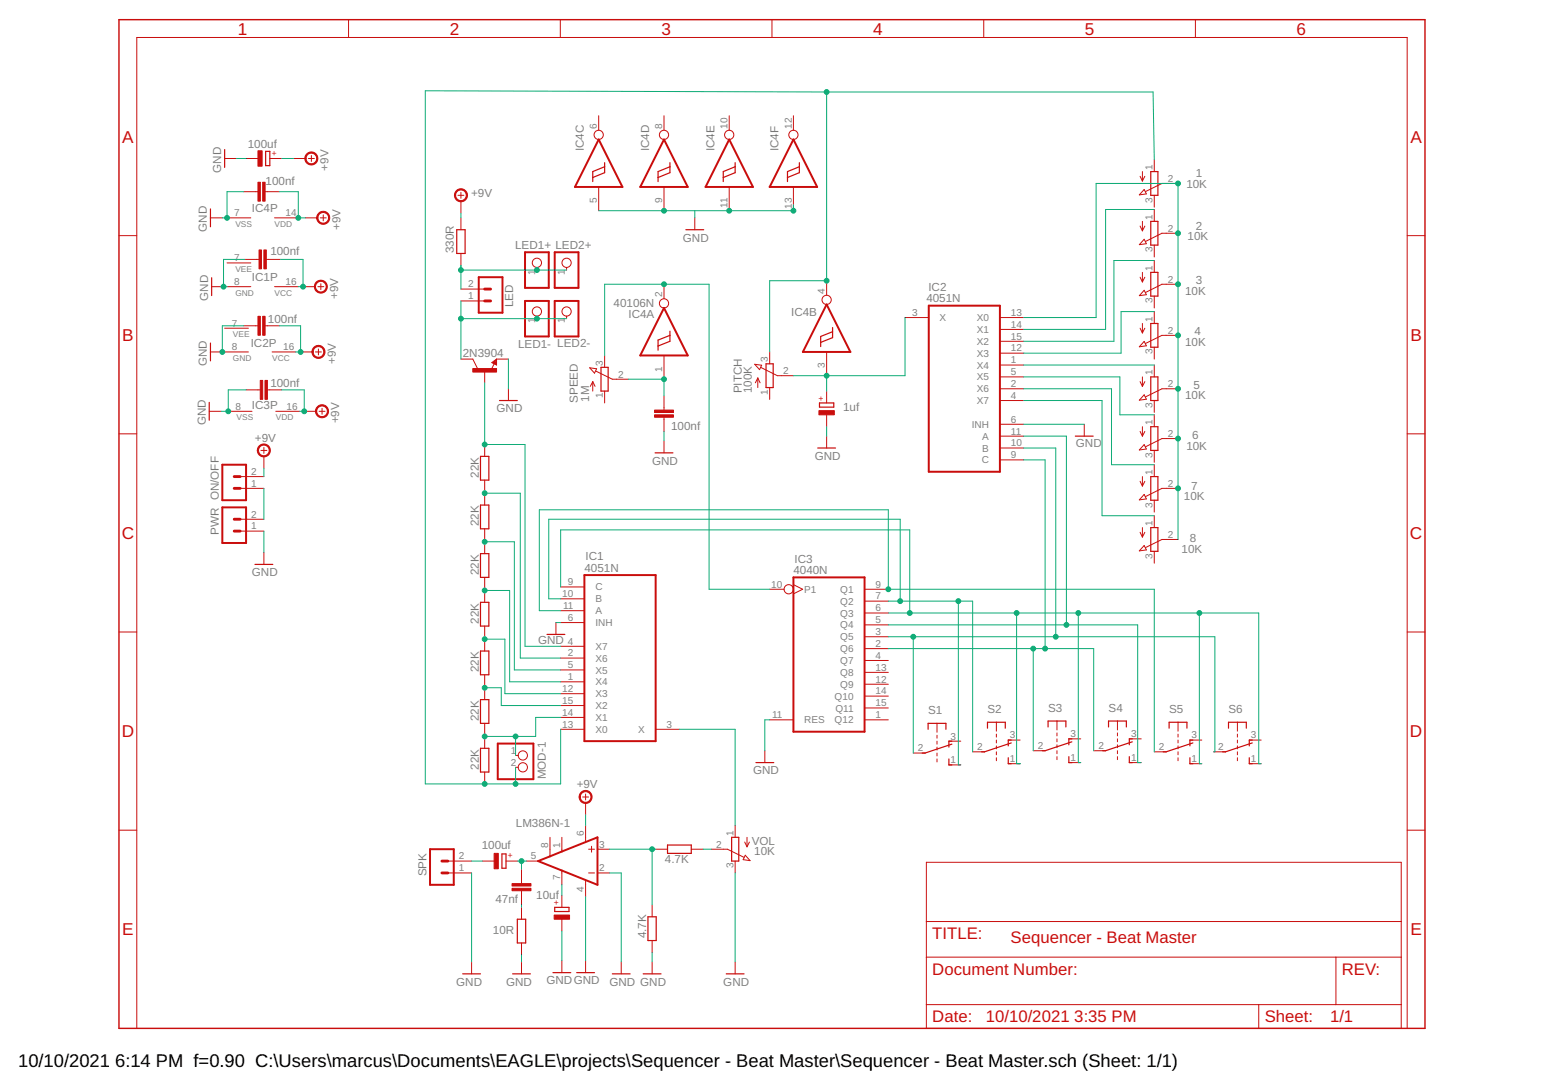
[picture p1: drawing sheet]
<svg xmlns="http://www.w3.org/2000/svg" width="297mm" height="210mm" viewBox="0 0 297 210" stroke-linecap="round" stroke-linejoin="round" font-family="sans-serif">
<g fill="none" stroke="#c90d0c" stroke-width=".38">
<path d="M115.3 26.9l4.5 9.1h-9.1zM127.8 26.9l4.6 9.1h-9.1zM140.4 26.9l4.5 9.1h-9.1zM152.7 26.9l4.6 9.1h-9.1zM92.2 53.4h4.5v6.8h-4.5zM101.1 48.6h4.5v6.8h-4.5zM101.1 58h4.5v6.8h-4.5zM106.8 58h4.6v6.8h-4.6zM106.8 48.6h4.6v6.8h-4.6zM127.8 59.3l4.6 9.2h-9.1zM159.1 58.6l4.6 9.2h-9.1zM178.8 58.9h13.7v31.9h-13.7z"/>
<path d="M42.8 97.7h4.6v6.9h-4.6zM42.8 89.5h4.6v6.8h-4.6zM112.5 110.7h13.7v32h-13.7zM152.7 111.2h13.7v29.7h-13.7zM95.8 143.2h6.9v6.9h-6.9zM82.8 163.5h4.6v6.9h-4.6zM103.6 165.8l11.4-4.6v9.2z"/>
</g>
<g fill="none" stroke="#c90d0c" stroke-width=".19">
<path d="M67.1 3.8v3.4M107.9 3.8v3.4M148.6 3.8v3.4M189.4 3.8v3.4M230.1 3.8v3.4M43.2 30.5h2.3M46.9 36.9h2.8M47.4 30.5h2.3M51 36.9h2.8M51.9 30.5h2.3M56.5 30.5h2.3M59.4 30.5h1.1"/>
<path d="M59.9 30v1.1M88.2 37.6h1.1M88.7 37v1.2M88.7 38.8v2.2M115.3 22.3v2.8M115.3 36v4.6M127.8 22.3v2.8M127.8 36v4.6M140.4 22.3v2.8M140.4 36v4.6M152.7 22.3v2.8M152.7 36v4.6"/>
<path d="M219.5 34l.4 .9M219.9 33v1.9M220.3 36.5l.4 .8-1.4 .2zM220.4 34l-.5 .9M222.2 30.8v2.2M222.2 37.6v2.3M226.8 35.3h-3.1l-3.2 1.6M22.9 45.4h3.4M40.5 42h2.3M40.7 55.2h2.3M43.7 42h4.6M43.7 50.6h4.6"/>
<path d="M43.7 55.2h4.6M47.1 50h2.8M51.2 50h2.8M52.9 42h4.5M52.9 55.2h4.5M58.3 55.2h2.3M58.8 42h2.3M61.2 55.2h1.1M61.7 42h1.1M61.8 54.6v1.2M62.2 41.4v1.1M88.7 58h4.6"/>
<path d="M88.7 55.7h4.6M88.7 42v2.2M88.7 48.8v2.3M103.4 51.5v.5M109.1 51.5v.5M127.8 54.7v2.8M133.8 42v2.2M159.1 54.1v2.8M219.5 43.5l.4 .9M219.5 53.4l.4 .9M219.9 42.6v1.8M219.9 52.5v1.8"/>
<path d="M220.3 46.1l.4 .8-1.4 .2zM220.3 55.9l.4 .8-1.4 .2zM220.4 43.5l-.5 .9M220.4 53.4l-.5 .9M222.2 40.3v2.3M222.2 47.2v2.3M222.2 50.2v2.3M222.2 57v2.3M226.8 44.9h-3.1l-3.2 1.6M226.8 54.7h-3.1l-3.2 1.6M270.9 45.4h3.4M40.3 79.2h2.3"/>
<path d="M40.5 67.8h2.3M43.2 63.2h4.6M43.2 67.8h4.6M43.9 79.2h4.6M46.9 62.7h2.8M47.4 75.1h2.7M51 62.7h2.8M51.5 75.1h2.7M52.4 67.8h4.6M53.1 79.2h4.6M57.9 67.8h2.3M58.6 79.2h2.3"/>
<path d="M60.7 67.8h1.2M61.3 67.2v1.1M61.4 79.2h1.2M62 78.6v1.2M88.7 69.2h2.3l.9 1.8M93.3 71.4v2.3M94.7 69.8l.9-.6v1.1zM95.1 70l-.5 1.1M95.6 69.2h2.3M97.9 74.9v2.2M103.4 60.9v.5M109.1 60.9v.5"/>
<path d="M113.5 70.8l1.4 .2-.5 .9zM114.1 73.5v1.8M114.1 73.5l-.5 .9M114.1 73.5l.5 .9M114.7 71.5l3.2 1.5h3.1M116.4 68.5v2.2M116.4 75.3v2.3M127.8 68.5v4.5M127.8 76.2v2.8M145.3 70.1l1.3 .2-.4 .9zM145.9 72.8v1.8M145.9 72.8l-.5 .9"/>
<path d="M145.9 72.8l.4 .9M146.5 70.8l3.1 1.5h3.1M148.2 67.8v2.3M148.2 74.6v2.3M159.1 67.8v4.5M159.1 75.3v2.3M159.1 79.9v2.3M174.2 61.2h4.6M192.5 70.3h4.6M192.5 74.9h4.6M192.5 61.2h4.6M192.5 77.1h4.6"/>
<path d="M192.5 72.6h4.6M192.5 68h4.6M192.5 63.4h4.6M192.5 65.7h4.6M219.5 63.2l.4 .9M219.5 73.5l.4 .9M219.9 62.3v1.8M219.9 72.6v1.8M220.3 65.7l.4 .9-1.4 .2zM220.3 76l.4 .9-1.4 .2zM220.4 63.2l-.5 .9M220.4 73.5l-.5 .9"/>
<path d="M222.2 60v2.3M222.2 66.9v2.3M222.2 70.3v2.3M222.2 77.1v2.3M222.2 79.9v2.3M226.8 74.9h-3.1l-3.2 1.5M226.8 64.6h-3.1l-3.2 1.5M22.9 83.5h3.4M46.2 94h4.6M46.2 100h4.6M46.2 91.8h4.6M50.2 86.7h1.2"/>
<path d="M50.8 86.2v1.1M50.8 87.9v2.3M93.3 85.6v2.3M93.3 92.5v2.2M93.3 95v2.3M127.8 80.3v2.8M127.8 84.9v2.3M159.1 84v2.3M192.5 81.7h4.6M192.5 88.6h4.6M192.5 86.3h4.6M192.5 84h4.6"/>
<path d="M208.7 81.7v2.3M219.5 83.1l.4 .9M219.5 92.7l.4 .9M219.9 82.2v1.8M219.9 91.8v1.8M220.3 85.6l.4 .9-1.4 .2zM220.3 95.2l.4 .9-1.4 .2zM220.4 83.1l-.5 .9M220.4 92.7l-.5 .9M222.2 86.7v2.3M222.2 89.5v2.3M222.2 96.3v2.3"/>
<path d="M222.2 99.3v2.3M226.8 84.5h-3.1l-3.2 1.5M226.8 94h-3.1l-3.2 1.6M270.9 83.5h3.4M46.2 102.3h4.6M50.8 106.4v2.3M93.3 101.8v2.3M93.3 104.3v2.3M93.3 111.2v2.3M93.3 113.7v2.3M107 119.9v2.3M107.9 119.9h4.6"/>
<path d="M107.9 113h4.6M107.9 115.3h4.6M107.9 117.6h4.6M148.2 113.5h2.7M152.7 112.6l1.8 .9-1.8 .9M166.4 118h4.6M166.4 115.8h4.6M166.4 113.5h4.6M219.5 102.5l.4 .9M219.9 101.6v1.8M220.3 105.1l.4 .8-1.4 .2zM220.4 102.5l-.5 .9"/>
<path d="M222.2 106.2v2.3M226.8 103.9h-3.1l-3.2 1.6M22.9 121.7h3.4M93.3 120.6v2.3M93.3 123.1v2.3M93.3 129.9v2.3M93.3 132.4v2.3M93.3 139.3v2.3M107.9 131.3h4.6M107.9 126.7h4.6M107.9 124.5h4.6M107.9 129h4.6"/>
<path d="M107.9 133.6h4.6M107.9 138.2h4.6M107.9 135.9h4.6M148.2 138.6h4.5M166.4 138.6h4.6M166.4 124.9h4.6M166.4 122.6h4.6M166.4 127.2h4.6M166.4 120.3h4.6M166.4 131.8h4.6M166.4 129.5h4.6M166.4 134h4.6"/>
<path d="M166.4 136.3h4.6M180.4 139.3v1.7M191.8 139.1v1.7M203.5 138.9v1.7M215.1 138.9v1.7M226.8 139.1v1.7M238.2 139.1v1.7M270.9 121.7h3.4M22.9 159.9h3.4M93.3 141.8v2.3M93.3 148.7v2.3M99.3 145.5h.5"/>
<path d="M99.3 147.8h.5M107.9 140.4h4.6M112.2 153.5h1.1M112.7 152.9v1.2M112.7 154.6v2.3M112.7 159v3.1M126.2 140.4h4.6M141.5 159v2.2M147.2 144.6v2.3M175.8 145h2.3M180.4 141.6v.6M180.4 142.7v.6"/>
<path d="M180.4 143.9v.5M180.4 145v.6M180.4 146.2v.5M182.7 147.3h2.3M182.7 142.7h2.3M187.2 144.8h2.3M191.8 141.4v.5M191.8 142.5v.6M191.8 143.6v.6M191.8 144.8v.6M191.8 145.9v.6M194.1 147.1h2.3"/>
<path d="M194.1 142.5h2.3M198.9 144.6h2.3M203.5 141.1v.6M203.5 142.3v.6M203.5 143.4v.6M203.5 144.6v.5M203.5 145.7v.6M205.8 146.9h2.2M205.8 142.3h2.2M210.5 144.6h2.3M215.1 141.1v.6M215.1 142.3v.6"/>
<path d="M215.1 143.4v.6M215.1 144.6v.5M215.1 145.7v.6M217.4 146.9h2.3M217.4 142.3h2.3M222.2 144.8h2.3M226.8 141.4v.5M226.8 142.5v.6M226.8 143.6v.6M226.8 144.8v.6M226.8 145.9v.6M229.1 147.1h2.3"/>
<path d="M229.1 142.5h2.3M233.6 144.8h2.3M238.2 141.4v.5M238.2 142.5v.6M238.2 143.6v.6M238.2 144.8v.6M238.2 145.9v.6M240.5 147.1h2.3M240.5 142.5h2.3M270.9 159.9h3.4M86.2 168.1h4.6M86.2 165.8h4.6"/>
<path d="M92.9 165.8h2.2M97.4 165.8h2.3M100.4 167.4v2.8M100.4 171.5v2.8M100.4 174.7v2.3M101.3 165.8h2.3M105.9 161.2v3.7M108.2 161.2v2.8M108.2 167.6v2.8M108.2 172.4v2.3M108.2 177v2.3M112.7 169.5v3.2"/>
<path d="M113.3 163.5h1.1M113.3 168.1h1.1M113.9 163v1.1M115 163.5h2.3M115 168.1h2.3M125.5 174.3v2.3M126.2 163.5h2.3M133.1 163.5h2.3M137 163.5h3l3.2 1.6M141.5 165.8v2.3M143.4 162.2l.4 .9M143.5 164.7l.9 1-1.3-.2z"/>
<path d="M143.8 161.2v1.9M144.3 162.2l-.5 .9M178.3 166.1h91.4v31.9h-91.4zM178.3 177.5h91.4M26.3 198v-190.8h244.6v190.8M90.8 185.3v2.2M100.4 181.6v2.3M100.4 185.3v2.2M108.2 185v2.3M112.7 185v2.3M119.6 185.3v2.2M125.5 181.1v2.3"/>
<path d="M125.5 185.3v2.2M141.5 185.3v2.2M178.3 184.3h91.4M178.3 193.5h91.4M242.3 193.5v4.5M257.2 184.3v9.2"/>
<circle cx="115.3" cy="26" r=".89"/>
<circle cx="127.8" cy="26" r=".89"/>
<circle cx="140.4" cy="26" r=".89"/>
<circle cx="152.7" cy="26" r=".89"/>
<circle cx="103.4" cy="50.6" r=".89"/>
<circle cx="103.4" cy="60" r=".89"/>
<circle cx="109.1" cy="50.6" r=".89"/>
<circle cx="109.1" cy="60" r=".89"/>
<circle cx="127.8" cy="58.4" r=".89"/>
<circle cx="159.1" cy="57.7" r=".89"/>
<circle cx="151.8" cy="113.5" r=".89"/>
<circle cx="100.6" cy="147.8" r=".89"/>
<circle cx="100.6" cy="145.5" r=".89"/>
</g>
<g fill="none" stroke="#c90d0c" stroke-width=".23">
<path d="M43.2 28.8v3.4M51.1 29.1h.8v2.8h-.8zM116.4 32.1l-2.3 .9v2M116.4 31.3v2l-2.3 .9M129 31.3v2l-2.3 .9M129 32.1l-2.3 .9v2M141.5 32.1l-2.3 .9v2M141.5 31.3v2l-2.3 .9M153.9 32.1l-2.3 .9v2M153.9 31.3v2l-2.3 .9M221.5 33h1.4v4.6h-1.4zM40.5 40.2v3.5"/>
<path d="M40.7 53.5v3.4M87.9 44.2h1.6v4.6h-1.6zM132 44.2h3.5M221.5 42.6h1.4v4.6h-1.4zM221.5 52.5h1.4v4.5h-1.4zM40.3 77.5v3.4M40.5 66.1v3.4M95.1 69.8l.3-.1v.4l-.5-.3 .6-.4v.7M96.2 77.1h3.4M115.7 70.7h1.4v4.6h-1.4zM129 64.6l-2.3 .9v1.9M129 63.8v1.9l-2.3 .9"/>
<path d="M147.5 70.1h1.3v4.5h-1.3zM157.8 77.6h2.7v.8h-2.7zM160.3 63.9l-2.3 .9v1.9M160.3 63.1v1.9l-2.3 .9M221.5 62.3h1.4v4.6h-1.4zM221.5 72.6h1.4v4.5h-1.4zM92.5 87.9h1.6v4.6h-1.6zM92.5 97.3h1.6v4.5h-1.6zM126.1 87.2h3.4M157.4 86.3h3.4M207 84h3.4M221.5 82.2h1.4v4.5h-1.4z"/>
<path d="M221.5 91.8h1.4v4.5h-1.4zM49.1 108.7h3.4M92.5 106.6h1.6v4.6h-1.6zM92.5 116h1.6v4.6h-1.6zM221.5 101.6h1.4v4.6h-1.4zM92.5 125.4h1.6v4.5h-1.6zM92.5 134.7h1.6v4.6h-1.6zM105.3 122.2h3.4M201.8 140v-1.1h3.4v1.1M213.4 140v-1.1h3.4v1.1M92.5 144.1h1.6v4.6h-1.6zM145.5 146.9h3.4"/>
<path d="M178.7 140.4v-1.1h3.4v1.1M182.7 146.2v1.1h.5M183.2 143.3l-5.1 1.7h-.6M183.2 142.7h-.5v1.2M190.1 140.2v-1.1h3.4v1.1M194.1 145.9v1.2h.6M194.7 143.1l-5.2 1.7h-.5M194.7 142.5h-.6v1.1M205.8 145.7v1.2h.5M206.3 142.9l-5.1 1.7h-.6M206.3 142.3h-.5v1.1M217.4 145.7v1.2h.6"/>
<path d="M218 142.9l-5.2 1.7h-.5M218 142.3h-.6v1.1M225.1 140.2v-1.1h3.4v1.1M229.1 145.9v1.2h.5M229.6 143.1l-5.1 1.7h-.6M229.6 142.5h-.5v1.1M236.5 140.2v-1.1h3.4v1.1M240.5 145.9v1.2h.6M241.1 143.1l-5.2 1.7h-.5M241.1 142.5h-.6v1.1M96.6 164.4h.8v2.8h-.8zM99.6 177h1.6v4.6h-1.6z"/>
<path d="M106.8 174.7h2.7v.8h-2.7zM124.7 176.6h1.6v4.5h-1.6zM128.5 162.7h4.6v1.6h-4.6zM140.8 161.2h1.4v4.6h-1.4zM89.1 187.5h3.4M98.7 187.5h3.4M106.4 187.3h3.5M111 187.3h3.4M117.9 187.5h3.4M123.8 187.5h3.5M139.8 187.5h3.4"/>
</g>
<g fill="#c90d0c" stroke="#c90d0c" stroke-width=".19">
<path d="M126 79.9h3.6v.4h-3.6z"/>
<path d="M126 79h3.6v.4h-3.6z"/>
<path d="M91 71h4.6v.6h-4.6z"/>
<path d="M50.6 35.1h.4v3.6h-.4z"/>
<path d="M49.7 35.1h.4v3.6h-.4z"/>
<path d="M50.8 48.1h.5v3.7h-.5z"/>
<path d="M49.9 48.1h.4v3.7h-.4z"/>
<path d="M50.6 60.9h.4v3.7h-.4z"/>
<path d="M49.7 60.9h.4v3.7h-.4z"/>
<path d="M51 73.3h.5v3.6h-.5z"/>
<path d="M50.1 73.3h.5v3.6h-.5z"/>
<path d="M106.7 176.2h2.9v.8h-2.9z"/>
<path d="M95.1 164.3h.8v3h-.8z"/>
<path d="M98.6 171.1h3.6v.4h-3.6z"/>
<path d="M98.6 170.2h3.6v.4h-3.6z"/>
<path d="M49.7 29h.8v3h-.8z"/>
<path d="M157.6 79.1h3v.8h-3z"/>
</g>
<g fill="#c90d0c" stroke="#c90d0c" stroke-width=".19">
<path d="M61.3 41.1a1.26 1.26 0 0 1 2 .3 1.26 1.26 0 0 1-.8 1.8 1.26 1.26 0 0 1-1.5-1.2h.2a1.03 1.03 0 0 1 1.4-1 1.03 1.03 0 0 1 .3 1.7 1.03 1.03 0 0 1-1.7-.5v-.2h-.2z" fill-rule="evenodd"/>
<path d="M60.9 54.3a1.25 1.25 0 0 1 1.9 .3 1.25 1.25 0 0 1-.7 1.8 1.25 1.25 0 0 1-1.6-1.2h.2a1.03 1.03 0 0 1 1.5-1 1.03 1.03 0 0 1 .2 1.8 1.03 1.03 0 0 1-1.6-.5l-.1-.3h-.2z" fill-rule="evenodd"/>
<path d="M60.4 66.9a1.26 1.26 0 0 1 2 .2 1.26 1.26 0 0 1-.8 1.9 1.26 1.26 0 0 1-1.6-1.2h.3a1.03 1.03 0 0 1 1.5-.9 1.03 1.03 0 0 1 .1 1.7 1.03 1.03 0 0 1-1.6-.6v-.2h-.3z" fill-rule="evenodd"/>
<path d="M61.1 78.3a1.26 1.26 0 0 1 2 .3 1.26 1.26 0 0 1-.8 1.8 1.26 1.26 0 0 1-1.6-1.2h.3a1.03 1.03 0 0 1 1.4-1 1.03 1.03 0 0 1 .3 1.7 1.03 1.03 0 0 1-1.7-.4v-.3h-.3z" fill-rule="evenodd"/>
<path d="M49.9 85.9a1.26 1.26 0 0 1 2 .2 1.26 1.26 0 0 1-.8 1.9 1.26 1.26 0 0 1-1.6-1.3h.3a1.03 1.03 0 0 1 1.4-.9 1.03 1.03 0 0 1 .3 1.7 1.03 1.03 0 0 1-1.7-.5v-.3h-.3z" fill-rule="evenodd"/>
<path d="M87.8 36.7a1.26 1.26 0 0 1 2 .3 1.26 1.26 0 0 1-.7 1.8 1.26 1.26 0 0 1-1.6-1.2h.2a1.03 1.03 0 0 1 1.5-.9 1.03 1.03 0 0 1 .2 1.8 1.03 1.03 0 0 1-1.7-.6v-.3h-.2z" fill-rule="evenodd"/>
<path d="M111.8 152.6a1.25 1.25 0 0 1 2 .2 1.25 1.25 0 0 1-.7 1.9 1.25 1.25 0 0 1-1.6-1.2h.2a1.03 1.03 0 0 1 1.4-1 1.03 1.03 0 0 1 .3 1.7 1.03 1.03 0 0 1-1.7-.5v-.2h-.2z" fill-rule="evenodd"/>
<path d="M59.1 29.6a1.26 1.26 0 0 1 1.9 .3 1.26 1.26 0 0 1-.8 1.9 1.26 1.26 0 0 1-1.5-1.3h.2a1.03 1.03 0 0 1 1.4-1 1.03 1.03 0 0 1 .3 1.7 1.03 1.03 0 0 1-1.7-.4v-.3h-.2z" fill-rule="evenodd"/>
</g>
<path d="M93.3 55.7h1.1M93.3 58h1.1M45.1 100h1.1M45.1 91.8h1.1M45.1 94h1.1M45.1 102.3h1.1M85.1 165.8h1.1M85.1 168.1h1.1" fill="none" stroke="#c90d0c" stroke-width=".55"/>
<path d="M22.9 3.8h251.4v194.2h-251.4z" fill="none" stroke="#c90d0c" stroke-width=".28"/>
<g fill="none" stroke="#0dab76" stroke-width=".19">
<path d="M159.1 17.7l-77.2-.2v133.5h26v-10.6M159.1 17.7v36.4h-10.9v13.7M159.1 17.7h62.9l.2 13.1M45.5 30.5h1.9M46.9 36.9h-3.2v5.1h-.9M53.8 36.9h3.6v5.1h1.4M54.2 30.5h2.3M152.7 39.4v1.2h-37.4M47.1 50h-4.1v5.2h.7M54 50h4.3v5.2h-.9M88.7 41v1M88.7 51.1v4.6"/>
<path d="M88.7 58v11.2M88.7 52h20.4M133.8 40.6v1.4M222.2 40.3h-9.4v23.1h-15.7M222.2 50.2h-7.8v15.5h-17.3M46.9 62.7h-4.1v5.1h.4M47.4 75.1h-3.5v4.1h-1.3M53.8 62.7h4.1v5.1h-.9M54.2 75.1h4.4v4.1h-.9M88.7 61.4h20.4M93.3 73.7v11.9h7.8v38.9h6.8M97.9 69.2v5.7"/>
<path d="M116.4 68.5v-13.8h20.1v58.8h11.7M121 73h6.8v3.2M159.1 72.3v3M174.2 61.2v11.1h-21.5M197.1 61.2h13.9v-25.9h15.8v68.6M197.1 70.3h25.1M197.1 72.6h18.5v7.3h6.6M197.1 74.9h16.9v14.6h8.2M197.1 77.1h15.1v22.2h10M222.2 60h-6.4v8h-18.7M50.8 90.2v1.6M50.8 94v6"/>
<path d="M93.3 94.7v.3h6.9v31.7h7.7M127.8 83.1v1.8M159.1 82.2v1.8M197.1 81.7h11.6M197.1 88.6h4.1v36.3M197.1 84h8.2v36.3M197.1 86.3h6.1v36.3M50.8 102.3v4.1M93.3 104.1v.2h5.7v24.7h8.9M93.3 113.5v.2h4.8v17.6h9.8M107 119.9h.9M107.9 113v-11h67.2v16"/>
<path d="M107.9 117.6h-4.1v-19.4h67.2v15.3h51.2v31.3M107.9 115.3h-2.3v-15.3h67.7v15.8M171 115.8h16.2v29M171 118h71.3v29.1h.5M184.5 115.8v31.5h.5M195.7 118v29.1h.7M207.6 117.8v29.1h.4M230.9 118v29.1h.5M93.3 122.9v.2h3.9v10.5h10.7M93.3 132.2v.2h3.2v3.5h11.4M107.9 138.2h-4.8v3.6h-9.8v-.2M148.2 138.6h-1v6"/>
<path d="M171 124.9h39.5v19.7M171 120.3h48v26.6h.7M171 122.6h62.9v22.2h-.3M175.8 122.6v22.4M198.9 124.9v19.7M99.3 141.8v3.7M99.3 147.8v3.2M112.7 156.9v2.1M130.8 140.4h10.7v18.6M90.8 168.1v17.2M90.8 165.8h2.1M99.7 165.8h1.6"/>
<path d="M100.4 165.8v1.6M100.4 174.3v.4M108.2 170.4v2M108.2 179.3v5.7M112.7 172.7v12.3M117.3 168.1h2.3v17.2M117.3 163.5h8.9M125.5 163.5v10.8M135.4 163.5h1.6M141.5 168.1v17.2M100.4 183.9v1.4M125.5 183.4v1.9"/>
</g>
<g fill="#0dab76" stroke="#0dab76" stroke-width=".19">
<circle cx="93.3" cy="95" r=".47"/>
<circle cx="93.3" cy="104.3" r=".47"/>
<circle cx="93.3" cy="141.8" r=".47"/>
<circle cx="99.3" cy="141.8" r=".47"/>
<circle cx="93.3" cy="132.4" r=".47"/>
<circle cx="93.3" cy="123.1" r=".47"/>
<circle cx="93.3" cy="113.7" r=".47"/>
<circle cx="159.1" cy="54.1" r=".47"/>
<circle cx="93.3" cy="151" r=".47"/>
<circle cx="159.1" cy="17.7" r=".47"/>
<circle cx="99.3" cy="151" r=".47"/>
<circle cx="171" cy="113.5" r=".47"/>
<circle cx="42.8" cy="67.8" r=".47"/>
<circle cx="43" cy="55.2" r=".47"/>
<circle cx="43.7" cy="42" r=".47"/>
<circle cx="43.9" cy="79.2" r=".47"/>
<circle cx="152.7" cy="40.6" r=".47"/>
<circle cx="127.8" cy="40.6" r=".47"/>
<circle cx="140.4" cy="40.6" r=".47"/>
<circle cx="127.8" cy="73" r=".47"/>
<circle cx="159.1" cy="72.3" r=".47"/>
<circle cx="127.8" cy="54.7" r=".47"/>
<circle cx="198.9" cy="124.9" r=".47"/>
<circle cx="201.2" cy="124.9" r=".47"/>
<circle cx="226.8" cy="44.9" r=".47"/>
<circle cx="226.8" cy="54.7" r=".47"/>
<circle cx="226.8" cy="64.6" r=".47"/>
<circle cx="226.8" cy="74.9" r=".47"/>
<circle cx="226.8" cy="84.5" r=".47"/>
<circle cx="226.8" cy="94" r=".47"/>
<circle cx="226.8" cy="35.3" r=".47"/>
<circle cx="57.4" cy="42" r=".47"/>
<circle cx="58.6" cy="79.2" r=".47"/>
<circle cx="58.3" cy="55.2" r=".47"/>
<circle cx="57.9" cy="67.8" r=".47"/>
<circle cx="88.7" cy="61.4" r=".47"/>
<circle cx="103.4" cy="61.4" r=".47"/>
<circle cx="88.7" cy="52" r=".47"/>
<circle cx="103.4" cy="52" r=".47"/>
<circle cx="93.3" cy="85.6" r=".47"/>
<circle cx="125.5" cy="163.5" r=".47"/>
<circle cx="100.4" cy="165.8" r=".47"/>
<circle cx="205.3" cy="120.3" r=".47"/>
<circle cx="203.2" cy="122.6" r=".47"/>
<circle cx="175.8" cy="122.6" r=".47"/>
<circle cx="173.3" cy="115.8" r=".47"/>
<circle cx="184.5" cy="115.8" r=".47"/>
<circle cx="175.1" cy="118" r=".47"/>
<circle cx="230.9" cy="118" r=".47"/>
<circle cx="207.6" cy="118" r=".47"/>
<circle cx="195.7" cy="118" r=".47"/>
</g>
<g font-size="3.5">
<text x="3.5" y="205.4">10/10/2021</text>
<text x="22.2" y="205.4">6:14 PM f=0.90 C:\Users\marcus\Documents\EAGLE\projects\Sequencer - Beat Master\Sequencer - Beat Master.sch (Sheet: 1/1)</text>
</g>
<g font-size="3.3" fill="#c90d0c">
<text x="45.8" y="6.7">1</text>
<text x="86.6" y="6.7">2</text>
<text x="127.3" y="6.7">3</text>
<text x="168.1" y="6.7">4</text>
<text x="208.8" y="6.7">5</text>
<text x="249.6" y="6.7">6</text>
<text x="23.5" y="27.5">A</text>
<text x="271.5" y="27.5">A</text>
<text x="23.5" y="65.6">B</text>
<text x="271.5" y="65.6">B</text>
<text x="23.4" y="103.8">C</text>
<text x="271.4" y="103.8">C</text>
<text x="23.4" y="142">D</text>
<text x="271.4" y="142">D</text>
<text x="23.5" y="180.1">E</text>
<text x="271.5" y="180.1">E</text>
</g>
<g font-size="3.2" fill="#c90d0c">
<text x="179.5" y="180.9">TITLE:</text>
<text x="194.6" y="181.6">Sequencer - Beat Master</text>
<text x="179.5" y="187.8">Document Number:</text>
<text x="258.3" y="187.8">REV:</text>
<text x="179.5" y="196.9">Date:</text>
<text x="189.8" y="196.9">10/10/2021</text>
<text x="206.8" y="196.9">3:35 PM</text>
<text x="243.5" y="196.9">Sheet:</text>
<text x="256" y="196.9">1/1</text>
</g>
<g font-size="2.2" fill="#808080">
<text x="47.7" y="28.5">100uf</text>
<text x="112.4" y="29.1" transform="rotate(-90 112.4 29.1)">IC4C</text>
<text x="125" y="29.1" transform="rotate(-90 125 29.1)">IC4D</text>
<text x="137.5" y="29.1" transform="rotate(-90 137.5 29.1)">IC4E</text>
<text x="149.9" y="29.1" transform="rotate(-90 149.9 29.1)">IC4F</text>
<text x="42.6" y="33.2" transform="rotate(-90 42.6 33.2)">GND</text>
<text x="51.1" y="35.7">100nf</text>
<text x="63.3" y="32.9" transform="rotate(-90 63.3 32.9)">+9V</text>
<text x="230.2" y="34.1">1</text>
<text x="48.5" y="40.9">IC4P</text>
<text x="90.7" y="37.9">+9V</text>
<text x="228.4" y="36.2">10K</text>
<text x="39.8" y="44.7" transform="rotate(-90 39.8 44.7)">GND</text>
<text x="65.5" y="44.3" transform="rotate(-90 65.5 44.3)">+9V</text>
<text x="131.5" y="46.5">GND</text>
<text x="228.6" y="46.3">10K</text>
<text x="230.2" y="44.4">2</text>
<text x="52" y="49.2">100nf</text>
<text x="87.4" y="48.8" transform="rotate(-90 87.4 48.8)">330R</text>
<text x="99.2" y="48">LED1+ LED2+</text>
<text x="40.1" y="57.9" transform="rotate(-90 40.1 57.9)">GND</text>
<text x="48.5" y="54.2">IC1P</text>
<text x="65.1" y="57.6" transform="rotate(-90 65.1 57.6)">+9V</text>
<text x="98.8" y="59.1" transform="rotate(-90 98.8 59.1)">LED</text>
<text x="118.1" y="59.1">40106N</text>
<text x="178.3" y="58.2">4051N</text>
<text x="178.7" y="56">IC2</text>
<text x="228.2" y="56.8">10K</text>
<text x="230.2" y="54.6">3</text>
<text x="51.6" y="62.2">100nf</text>
<text x="121" y="61.3">IC4A</text>
<text x="152.3" y="60.8">IC4B</text>
<text x="230" y="64.5">4</text>
<text x="39.8" y="70.5" transform="rotate(-90 39.8 70.5)">GND</text>
<text x="48.3" y="66.7">IC2P</text>
<text x="64.6" y="70.1" transform="rotate(-90 64.6 70.1)">+9V</text>
<text x="89.1" y="68.7">2N3904</text>
<text x="99.7" y="67">LED1- LED2-</text>
<text x="228.2" y="66.6">10K</text>
<text x="52" y="74.5">100nf</text>
<text x="111.2" y="77.6" transform="rotate(-90 111.2 77.6)">SPEED</text>
<text x="113.4" y="77.4" transform="rotate(-90 113.4 77.4)">1M</text>
<text x="142.8" y="75.8" transform="rotate(-90 142.8 75.8)">PITCH</text>
<text x="144.7" y="75.8" transform="rotate(-90 144.7 75.8)">100K</text>
<text x="228.2" y="76.9">10K</text>
<text x="229.8" y="75">5</text>
<text x="39.6" y="81.9" transform="rotate(-90 39.6 81.9)">GND</text>
<text x="48.5" y="78.9">IC3P</text>
<text x="65.3" y="81.5" transform="rotate(-90 65.3 81.5)">+9V</text>
<text x="95.6" y="79.4">GND</text>
<text x="129.2" y="82.7">100nf</text>
<text x="162.3" y="79.2">1uf</text>
<text x="49.1" y="85">+9V</text>
<text x="125.5" y="89.5">GND</text>
<text x="156.8" y="88.6">GND</text>
<text x="207.1" y="86.1">GND</text>
<text x="228.4" y="86.7">10K</text>
<text x="229.5" y="84.6">6</text>
<text x="92.2" y="92" transform="rotate(-90 92.2 92)">22K</text>
<text x="229.3" y="94.4">7</text>
<text x="92.2" y="101.4" transform="rotate(-90 92.2 101.4)">22K</text>
<text x="227.9" y="96.3">10K</text>
<text x="42.1" y="103" transform="rotate(-90 42.1 103)">PWR ON/OFF</text>
<text x="112.7" y="107.9">IC1</text>
<text x="227.5" y="106.4">10K</text>
<text x="229.1" y="104.5">8</text>
<text x="48.5" y="111">GND</text>
<text x="92.2" y="110.7" transform="rotate(-90 92.2 110.7)">22K</text>
<text x="112.5" y="110.1">4051N</text>
<text x="152.7" y="110.5">4040N</text>
<text x="153" y="108.3">IC3</text>
<text x="92.2" y="120.1" transform="rotate(-90 92.2 120.1)">22K</text>
<text x="103.6" y="124">GND</text>
<text x="92.2" y="129.5" transform="rotate(-90 92.2 129.5)">22K</text>
<text x="178.7" y="137.6">S1</text>
<text x="190.1" y="137.4">S2</text>
<text x="201.8" y="137.1">S3</text>
<text x="213.4" y="137.1">S4</text>
<text x="225.1" y="137.4">S5</text>
<text x="236.5" y="137.4">S6</text>
<text x="92.2" y="138.8" transform="rotate(-90 92.2 138.8)">22K</text>
<text x="92.2" y="148.2" transform="rotate(-90 92.2 148.2)">22K</text>
<text x="145" y="149.1">GND</text>
<text x="105.1" y="150" transform="rotate(-90 105.1 150)">MOD-1</text>
<text x="111" y="151.8">+9V</text>
<text x="99.3" y="159.2">LM386N-1</text>
<text x="92.7" y="163.6">100uf</text>
<text x="128" y="166.3">4.7K</text>
<text x="144.7" y="162.7">VOL</text>
<text x="145.2" y="164.7">10K</text>
<text x="82.1" y="168.8" transform="rotate(-90 82.1 168.8)">SPK</text>
<text x="95.4" y="173.9">47nf</text>
<text x="103.2" y="173.2">10uf</text>
<text x="94.9" y="179.8">10R</text>
<text x="124.4" y="180.7" transform="rotate(-90 124.4 180.7)">4.7K</text>
<text x="87.8" y="189.8">GND</text>
<text x="97.4" y="189.8">GND</text>
<text x="105.2" y="189.6">GNDGND</text>
<text x="117.3" y="189.8">GND GND</text>
<text x="139.2" y="189.8">GND</text>
</g>
<g font-size="1.9" fill="#808080">
<text x="114.9" y="24.8" transform="rotate(-90 114.9 24.8)">6</text>
<text x="127.5" y="24.8" transform="rotate(-90 127.5 24.8)">8</text>
<text x="140.1" y="24.8" transform="rotate(-90 140.1 24.8)">10</text>
<text x="152.4" y="24.8" transform="rotate(-90 152.4 24.8)">12</text>
<text x="221.9" y="32.7" transform="rotate(-90 221.9 32.7)">1</text>
<text x="224.8" y="35">2</text>
<text x="45.1" y="41.6">7</text>
<text x="55" y="41.6">14</text>
<text x="114.9" y="39.2" transform="rotate(-90 114.9 39.2)">5</text>
<text x="127.5" y="39.2" transform="rotate(-90 127.5 39.2)">9</text>
<text x="140.1" y="40.1" transform="rotate(-90 140.1 40.1)">11</text>
<text x="152.4" y="40.3" transform="rotate(-90 152.4 40.3)">13</text>
<text x="221.9" y="39" transform="rotate(-90 221.9 39)">3</text>
<text x="221.9" y="42.3" transform="rotate(-90 221.9 42.3)">1</text>
<text x="224.8" y="44.6">2</text>
<text x="45.1" y="50.3">7</text>
<text x="103" y="52.9" transform="rotate(-90 103 52.9)">1</text>
<text x="108.8" y="52.9" transform="rotate(-90 108.8 52.9)">1</text>
<text x="221.9" y="52.1" transform="rotate(-90 221.9 52.1)">1</text>
<text x="221.9" y="48.6" transform="rotate(-90 221.9 48.6)">3</text>
<text x="45.1" y="54.9">8</text>
<text x="55" y="54.9">16</text>
<text x="90.1" y="57.6">1</text>
<text x="90.1" y="55.3">2</text>
<text x="127.5" y="57.2" transform="rotate(-90 127.5 57.2)">2</text>
<text x="158.8" y="56.5" transform="rotate(-90 158.8 56.5)">4</text>
<text x="221.9" y="58.4" transform="rotate(-90 221.9 58.4)">3</text>
<text x="224.8" y="54.4">2</text>
<text x="44.6" y="62.9">7</text>
<text x="103" y="62.3" transform="rotate(-90 103 62.3)">1</text>
<text x="108.8" y="62.3" transform="rotate(-90 108.8 62.3)">1</text>
<text x="175.6" y="60.8">3</text>
<text x="180.9" y="61.8">X</text>
<text x="188" y="61.8">X0</text>
<text x="188" y="64.1">X1</text>
<text x="194.6" y="60.8">13</text>
<text x="194.6" y="63.1">14</text>
<text x="194.6" y="65.4">15</text>
<text x="221.9" y="62" transform="rotate(-90 221.9 62)">1</text>
<text x="224.8" y="64.3">2</text>
<text x="44.6" y="67.5">8</text>
<text x="54.5" y="67.5">16</text>
<text x="116.1" y="70.4" transform="rotate(-90 116.1 70.4)">3</text>
<text x="127.5" y="71.6" transform="rotate(-90 127.5 71.6)">1</text>
<text x="147.8" y="69.7" transform="rotate(-90 147.8 69.7)">3</text>
<text x="158.8" y="71" transform="rotate(-90 158.8 71)">3</text>
<text x="188" y="71">X4</text>
<text x="188" y="68.7">X3</text>
<text x="188" y="66.4">X2</text>
<text x="194.6" y="70">1</text>
<text x="194.6" y="67.7">12</text>
<text x="221.9" y="68.3" transform="rotate(-90 221.9 68.3)">3</text>
<text x="116.1" y="76.7" transform="rotate(-90 116.1 76.7)">1</text>
<text x="119" y="72.7">2</text>
<text x="147.8" y="76" transform="rotate(-90 147.8 76)">1</text>
<text x="150.8" y="72">2</text>
<text x="188" y="75.5">X6</text>
<text x="188" y="77.8">X7</text>
<text x="188" y="73.3">X5</text>
<text x="194.6" y="74.5">2</text>
<text x="194.6" y="76.8">4</text>
<text x="194.6" y="72.3">5</text>
<text x="221.9" y="72.3" transform="rotate(-90 221.9 72.3)">1</text>
<text x="224.8" y="74.5">2</text>
<text x="45.3" y="78.9">8</text>
<text x="55.2" y="78.9">16</text>
<text x="187.1" y="82.4">INH</text>
<text x="194.6" y="81.4">6</text>
<text x="194.6" y="83.7">11</text>
<text x="221.9" y="81.8" transform="rotate(-90 221.9 81.8)">1</text>
<text x="221.9" y="78.5" transform="rotate(-90 221.9 78.5)">3</text>
<text x="189" y="89.3">C</text>
<text x="189.1" y="87">B</text>
<text x="189.1" y="84.7">A</text>
<text x="194.6" y="88.2">9</text>
<text x="194.6" y="86">10</text>
<text x="221.9" y="88.1" transform="rotate(-90 221.9 88.1)">3</text>
<text x="224.8" y="84.1">2</text>
<text x="48.3" y="93.7">1</text>
<text x="48.3" y="91.4">2</text>
<text x="221.9" y="91.4" transform="rotate(-90 221.9 91.4)">1</text>
<text x="224.8" y="93.7">2</text>
<text x="48.3" y="102">1</text>
<text x="48.3" y="99.7">2</text>
<text x="221.9" y="101.3" transform="rotate(-90 221.9 101.3)">1</text>
<text x="221.9" y="97.7" transform="rotate(-90 221.9 97.7)">3</text>
<text x="221.9" y="107.6" transform="rotate(-90 221.9 107.6)">3</text>
<text x="224.8" y="103.6">2</text>
<text x="109.3" y="112.7">9</text>
<text x="114.6" y="113.7">C</text>
<text x="148.5" y="113.2">10</text>
<text x="168.5" y="113.2">9</text>
<text x="108.2" y="115">10</text>
<text x="108.4" y="117.3">11</text>
<text x="109.3" y="119.6">6</text>
<text x="114.6" y="116">B</text>
<text x="114.6" y="118.3">A</text>
<text x="154.8" y="114.2">P1</text>
<text x="161.8" y="118.7">Q3</text>
<text x="161.8" y="116.5">Q2</text>
<text x="161.8" y="114.2">Q1</text>
<text x="168.5" y="117.7">6</text>
<text x="168.5" y="115.4">7</text>
<text x="109.3" y="124.1">4</text>
<text x="114.6" y="125.1">X7</text>
<text x="114.6" y="120.6">INH</text>
<text x="161.8" y="125.6">Q6</text>
<text x="161.8" y="123.3">Q5</text>
<text x="161.8" y="121">Q4</text>
<text x="168.5" y="124.6">2</text>
<text x="168.5" y="122.3">3</text>
<text x="168.5" y="120">5</text>
<text x="109.3" y="131">1</text>
<text x="109.3" y="126.4">2</text>
<text x="109.3" y="128.7">5</text>
<text x="114.6" y="132">X4</text>
<text x="114.6" y="127.4">X6</text>
<text x="114.6" y="129.7">X5</text>
<text x="161.8" y="127.9">Q7</text>
<text x="161.8" y="130.2">Q8</text>
<text x="168.5" y="126.9">4</text>
<text x="168.5" y="131.4">12</text>
<text x="168.5" y="129.2">13</text>
<text x="108.2" y="133.3">12</text>
<text x="108.2" y="137.8">14</text>
<text x="108.2" y="135.6">15</text>
<text x="114.6" y="134.3">X3</text>
<text x="114.6" y="136.6">X2</text>
<text x="160.7" y="134.7">Q10</text>
<text x="160.8" y="137">Q11</text>
<text x="161.8" y="132.5">Q9</text>
<text x="168.5" y="133.7">14</text>
<text x="168.5" y="136">15</text>
<text x="108.2" y="140.1">13</text>
<text x="114.6" y="141.1">X0</text>
<text x="114.6" y="138.9">X1</text>
<text x="122.8" y="141.1">X</text>
<text x="128.3" y="140.1">3</text>
<text x="148.6" y="138.3">11</text>
<text x="154.8" y="139.3">RES</text>
<text x="160.7" y="139.3">Q12</text>
<text x="168.5" y="138.3">1</text>
<text x="183" y="142.4">3</text>
<text x="194.4" y="142.2">3</text>
<text x="206.1" y="142">3</text>
<text x="217.7" y="142">3</text>
<text x="229.4" y="142.2">3</text>
<text x="240.8" y="142.2">3</text>
<text x="98.4" y="145.2">1</text>
<text x="98.4" y="147.4">2</text>
<text x="176.7" y="144.7">2</text>
<text x="183" y="147">1</text>
<text x="188.1" y="144.5">2</text>
<text x="194.4" y="146.8">1</text>
<text x="199.8" y="144.2">2</text>
<text x="206.1" y="146.5">1</text>
<text x="211.4" y="144.2">2</text>
<text x="217.7" y="146.5">1</text>
<text x="223.1" y="144.5">2</text>
<text x="229.4" y="146.8">1</text>
<text x="234.5" y="144.5">2</text>
<text x="240.8" y="146.8">1</text>
<text x="112.4" y="160.9" transform="rotate(-90 112.4 160.9)">6</text>
<text x="141.2" y="160.9" transform="rotate(-90 141.2 160.9)">1</text>
<text x="88.3" y="167.8">1</text>
<text x="88.3" y="165.5">2</text>
<text x="102.2" y="165.5">5</text>
<text x="105.6" y="163.2" transform="rotate(-90 105.6 163.2)">8</text>
<text x="107.8" y="163.2" transform="rotate(-90 107.8 163.2)">1</text>
<text x="115.3" y="167.8">2</text>
<text x="115.3" y="163.2">3</text>
<text x="137.8" y="163.2">2</text>
<text x="141.2" y="167.2" transform="rotate(-90 141.2 167.2)">3</text>
<text x="107.8" y="169.5" transform="rotate(-90 107.8 169.5)">7</text>
<text x="112.4" y="171.8" transform="rotate(-90 112.4 171.8)">4</text>
</g>
<g font-size="1.6" fill="#c90d0c">
<text x="52.3" y="30">+</text>
<text x="158.6" y="77.2" transform="rotate(-90 158.6 77.2)">+</text>
<text x="97.8" y="165.3">+</text>
<text x="107.6" y="174.4" transform="rotate(-90 107.6 174.4)">+</text>
</g>
<g font-size="1.6" fill="#808080">
<text x="45.3" y="43.7">VSS</text>
<text x="52.9" y="43.7">VDD</text>
<text x="45.3" y="52.3">VEE</text>
<text x="45.3" y="56.9">GND</text>
<text x="52.9" y="56.9">VCC</text>
<text x="44.9" y="64.9">VEE</text>
<text x="44.9" y="69.5">GND</text>
<text x="52.4" y="69.5">VCC</text>
<text x="45.5" y="80.9">VSS</text>
<text x="53.1" y="80.9">VDD</text>
</g>
</svg>
